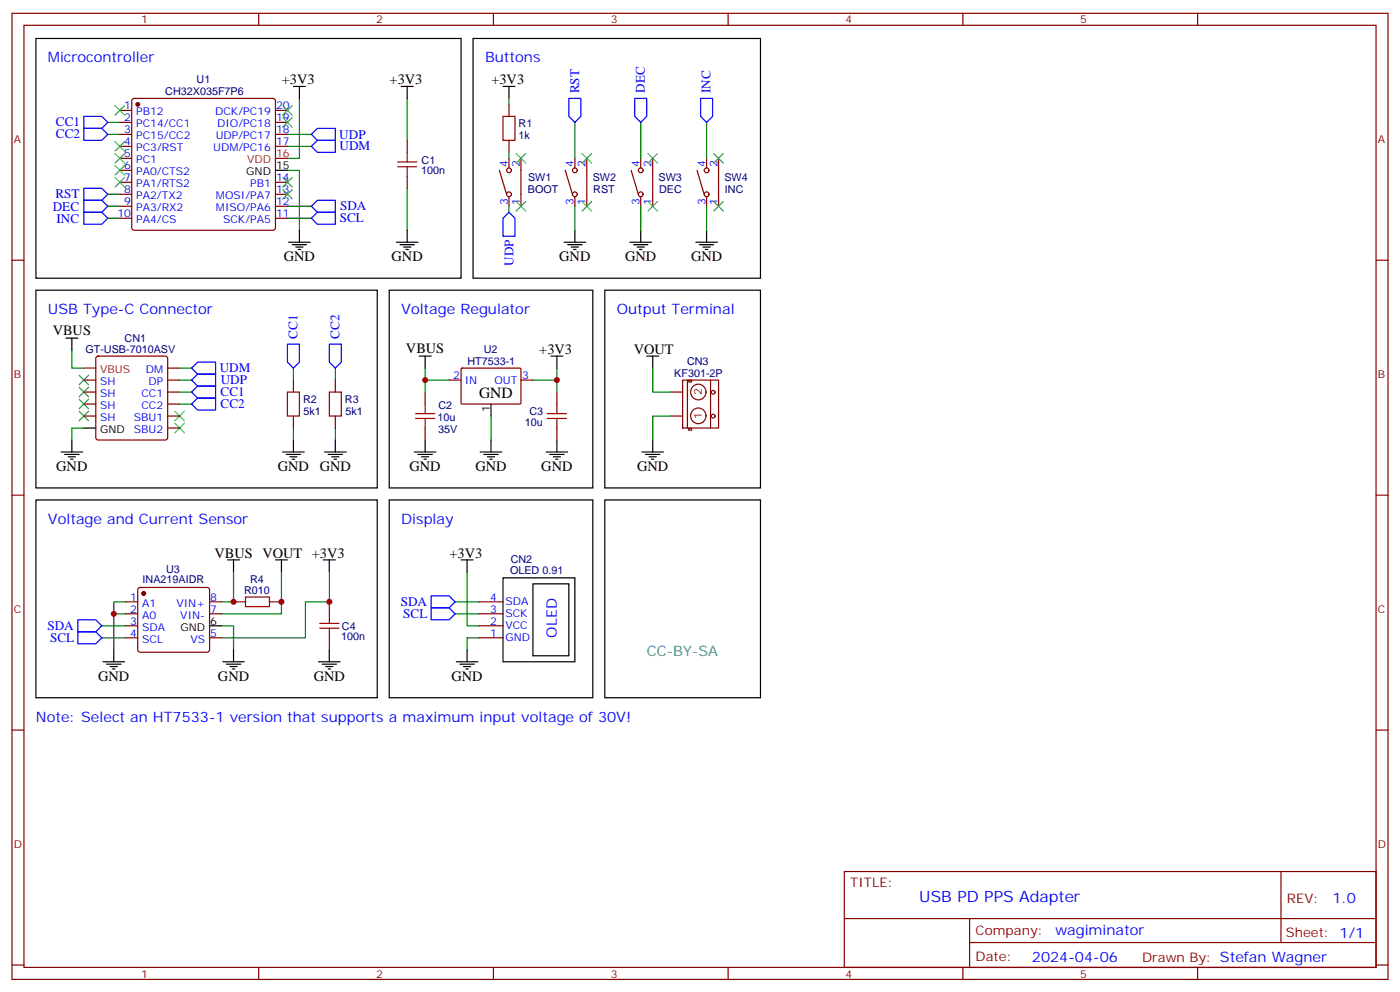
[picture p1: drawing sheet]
<svg xmlns="http://www.w3.org/2000/svg" width="412mm" height="292mm" viewBox="0 0 412 292" stroke-linecap="round" stroke-linejoin="round" font-family="sans-serif">
<g fill="none" stroke="#870000" stroke-width=".35">
<path d="M3.5 3.9h405.4v284.4h-405.4zM7.1 7.4h398.2v277.3h-398.2zM76.2 3.9v3.5M145.3 3.9v3.5M214.5 3.9v3.5M283.6 3.9v3.5M352.8 3.9v3.5M35.3 32.5h3.5M35.3 36h3.5M35.3 39.5h3.5M39 29.2l.5-.2h40.9l.5 .2 .2 .5v37.4l-.2 .5-.5 .2h-40.9l-.5-.3-.2-.4v-37.4zM81.1 32.5h3.6"/>
<path d="M81.1 36h3.6M81.1 39.5h3.6M149.9 30.7v3.6M35.3 43.1h3.5M35.3 46.6h3.5M35.3 50.1h3.5M35.3 53.7h3.5M35.3 57.2h3.5M81.1 43.1h3.6M81.1 53.7h3.6M81.1 57.2h3.6M119.9 41.3v3.5"/>
<path d="M119.9 51.9v3.5M147.1 50.1l2.1 7.1M149.9 41.3v3.5M149.9 46.6v2.8M149.9 57.9v2.8M153.5 46.6v14.1M166.5 50.1l2.1 7.1M169.3 46.6v2.8M169.3 57.9v2.8M172.9 46.6v14.1M185.9 50.1l2.1 7.1M188.7 46.6v2.8"/>
<path d="M188.7 57.9v2.8M192.3 46.6v14.1M205.3 50.1l2.1 7.1M208.1 46.6v2.8M208.1 57.9v2.8M211.7 46.6v14.1M3.5 76.6h3.6M35.3 60.7h3.5M35.3 64.2h3.5M81.1 60.7h3.6M81.1 64.2h3.6M405.3 76.6h3.6"/>
<path d="M24.7 111.9h3.5M24.7 118.9h3.5M24.7 115.4h3.5M28.5 105l.4-.2h19.8l.5 .2 .2 .5v23.3l-.2 .5-.5 .2h-19.8l-.5-.2-.2-.5v-23.3zM49.4 111.9h3.5M49.4 118.9h3.5M49.4 108.3h3.5M49.4 115.4h3.5M86.4 111.9v3.5M98.8 111.9v3.5M125.2 115.4v3.5M132.3 111.9h3.5"/>
<path d="M135.9 108.5l.3-.2 17.1 .1 .2 .3-.1 10-.3 .2h-17.1l-.2-.3zM153.5 111.9h3.5M164 115.4v3.5M201.1 111.9h10.6v14.1h-10.6zM202.5 111.9v14.1M202.9 111.9h.8v.5h-.8zM209.3 111.8v14.2M24.7 122.4h3.5M49.4 122.4h3.5M49.4 126h3.5M86.4 122.4v3.6M98.8 122.4v3.6"/>
<path d="M125.2 126v3.5M164 126v3.5M202.9 126.1h.8v.5h-.8zM3.5 145.7h3.6M405.3 145.7h3.6M37 177.1h3.6M40.8 173.1l.5-.2h19.7l.5 .2 .2 .5v17.6l-.2 .5-.5 .2h-19.7l-.5-.2-.2-.5v-17.6zM61.7 177.1h3.6M68.8 177.1h3.5M79.4 177.1h3.5M97 177.1v3.6M141.1 177.1h7.1"/>
<path d="M37 180.7h3.6M37 184.2h3.6M37 187.7h3.6M61.7 180.7h3.6M61.7 187.7h3.6M97 187.7v3.5M141.1 180.7h7.1M141.1 184.2h7.1M141.1 187.7h7.1M3.5 214.9h3.6M405.3 214.9h3.6M248.7 256.5h156.6v28.2h-156.6z"/>
<path d="M377.3 256.5v20.9M248.7 270.4h156.5M285.6 277.4h119.6M285.6 270.4v14.1M3.5 284h3.6M76.2 284.7v3.6M145.3 284.7v3.6M214.5 284.7v3.6M283.6 284.7v3.6M352.8 284.7v3.6M405.3 284h3.6"/>
<circle cx="149.9" cy="50.1" r=".71"/>
<circle cx="149.9" cy="57.2" r=".71"/>
<circle cx="169.3" cy="50.1" r=".71"/>
<circle cx="169.3" cy="57.2" r=".71"/>
<circle cx="188.7" cy="50.1" r=".71"/>
<circle cx="188.7" cy="57.2" r=".71"/>
<circle cx="208.1" cy="57.2" r=".71"/>
<circle cx="208.1" cy="50.1" r=".71"/>
<circle cx="205.7" cy="115.4" r="2.28"/>
<circle cx="210.1" cy="115.5" r=".56"/>
<circle cx="205.7" cy="122.4" r="2.28"/>
<circle cx="210.1" cy="122.5" r=".56"/>
</g>
<g fill="none" stroke="#000" stroke-width=".35">
<path d="M10.6 11.3h125.2v70.6h-125.2zM139.3 11.3h84.7v70.6h-84.7zM86.4 25.4h3.6M88.2 25.4v3.6M118.2 25.4h3.5M119.9 25.4v3.6M148.2 25.4h3.5M149.9 25.4v3.6M81.1 50.1h3.6M85 71.3h6.4M86.1 72h4.2M87.1 72.7h2.2"/>
<path d="M87.8 73.4h.7M88.2 67.8v3.5M116.8 71.3h6.3M117.8 72h4.3M118.9 72.7h2.1M119.6 73.4h.7M119.9 67.8v3.5M166.2 71.3h6.3M167.2 72h4.2M168.3 72.7h2.1M169 73.4h.7M169.3 67.8v3.5"/>
<path d="M185.6 71.3h6.3M186.6 72h4.3M187.7 72.7h2.1M188.4 73.4h.7M188.7 67.8v3.5M205 71.3h6.3M206 72h4.3M207.1 72.7h2.1M207.8 73.4h.7M208.1 67.8v3.5M10.6 85.4h100.5v58.2h-100.5zM19.4 99.5h3.5"/>
<path d="M21.2 99.5v3.5M114.7 85.4h59.9v58.2h-59.9zM178.2 85.4h45.8v58.2h-45.8zM123.5 104.8h3.5M125.2 104.8v3.5M144.6 118.9v3.5M162.3 104.8h3.5M164 104.8v3.5M190.5 104.8h3.5M192.3 104.8v3.5M18 133h6.3M19 133.7h4.3"/>
<path d="M20.1 134.4h2.1M20.8 135.1h.7M21.2 129.5v3.5M24.7 126h3.5M83.3 133h6.3M84.3 133.7h4.2M85.4 134.4h2.1M86.1 135.1h.7M86.4 129.5v3.5M95.6 133h6.4M96.7 133.7h4.2M97.7 134.4h2.1"/>
<path d="M98.4 135.1h.7M98.8 129.5v3.5M122.1 133h6.3M123.1 133.7h4.3M124.2 134.4h2.1M124.9 135.1h.7M125.2 129.5v3.5M141.5 133h6.3M142.5 133.7h4.3M143.6 134.4h2.1M144.3 135.1h.7M144.6 129.5v3.5"/>
<path d="M160.9 133h6.3M161.9 133.7h4.3M163 134.4h2.1M163.7 135.1h.7M164 129.5v3.5M189.1 133h6.3M190.1 133.7h4.3M191.2 134.4h2.1M191.9 135.1h.7M192.3 129.5v3.5M10.6 147.1h100.5v58.3h-100.5zM114.7 147.1h59.9v58.3h-59.9z"/>
<path d="M178.2 147.1h45.8v58.3h-45.8zM67 164.8h3.6M68.8 164.8v3.5M81.1 164.8h3.6M82.9 164.8v3.5M95.2 164.8h3.6M97 164.8v3.5M135.8 164.8h3.5M137.6 164.8v3.5M148.2 170.1h21.1v24.7h-21.1zM157 171.8h10.6v21.2h-10.6zM30.3 194.8h6.4"/>
<path d="M31.4 195.5h4.2M32.5 196.2h2.1M33.2 196.9h.7M33.5 191.2v3.6M61.7 184.2h3.6M65.6 194.8h6.4M66.7 195.5h4.2M67.7 196.2h2.1M68.4 196.9h.7M68.8 191.2v3.6M93.8 194.8h6.4M94.9 195.5h4.2"/>
<path d="M96 196.2h2.1M96.7 196.9h.7M97 191.2v3.6M134.4 194.8h6.4M135.5 195.5h4.2M136.5 196.2h2.1M137.2 196.9h.7M137.6 191.2v3.6"/>
</g>
<g fill="none" stroke="#008700" stroke-width=".35">
<path d="M31.7 39.5h3.6M31.7 36h3.6M84.7 39.5h7M88.2 29v17.6h-3.5M119.9 29v12.3M149.9 29v1.7M169.3 36v10.6M188.7 36v10.6M208.1 36v10.6M31.7 57.2h3.6M84.7 50.1h3.5v17.7M84.7 43.1h7"/>
<path d="M119.9 55.4v12.4M149.9 44.8v1.8M31.7 64.2h3.6M31.7 60.7h3.6M84.7 64.2h7M84.7 60.7h7M149.9 60.7v1.8M169.3 60.7v7.1M188.7 60.7v7.1M208.1 60.7v7.1M21.2 103v5.3h3.5M52.9 111.9h3.5"/>
<path d="M52.9 118.9h3.5M52.9 115.4h3.5M52.9 108.3h3.5M86.4 108.3v3.6M98.8 108.3v3.6M125.2 111.9h7.1M125.2 108.3v7.1M157 111.9h7M164 108.3v7.1M192.3 108.3v7.1h5.3M24.7 126h-3.5v3.5M86.4 126v3.5"/>
<path d="M98.8 126v3.5M144.6 122.4v7.1M197.6 122.4h-5.3v7.1M37 177.1h-3.5v14.1M68.8 168.3v8.8h-3.5M82.9 168.3v12.4h-17.6M97 168.3v8.8h-7v10.6h-24.7M134.1 177.1h7M137.6 168.3v15.9h3.5M30 187.7h7M30 184.2h7M33.5 180.7h3.5"/>
<path d="M65.3 184.2h3.5v7M134.1 180.7h7M141.1 187.7h-3.5v3.5"/>
</g>
<g fill="none" stroke="#00f" stroke-width=".35">
<path d="M24.7 37.8h5.3l1.7 1.7-1.7 1.8h-5.3zM24.7 34.3h5.3l1.7 1.7-1.7 1.8h-5.3zM91.7 39.5l1.8-1.7h5.3v3.5h-5.3zM167.6 29h3.5v5.3l-1.8 1.7-1.7-1.7zM187 29h3.5v5.3l-1.8 1.7-1.7-1.7zM206.4 29h3.5v5.3l-1.8 1.7-1.7-1.7zM24.7 55.4h5.3l1.7 1.8-1.7 1.7h-5.3zM24.7 58.9h5.3l1.7 1.8-1.7 1.8h-5.3zM91.7 43.1l1.8-1.8h5.3v3.5h-5.3zM24.7 62.5h5.3l1.7 1.7-1.7 1.8h-5.3zM91.7 60.7l1.8-1.8h5.3v3.6h-5.3zM91.7 64.2l1.8-1.7h5.3v3.5h-5.3z"/>
<path d="M149.9 62.5l1.8 1.7v5.3h-3.5v-5.3zM56.4 118.9l1.8-1.7h5.3v3.5h-5.3zM56.4 115.4l1.8-1.8h5.3v3.6h-5.3zM56.4 111.9l1.8-1.8h5.3v3.5h-5.3zM56.4 108.3l1.8-1.7h5.3v3.5h-5.3zM84.7 101.3h3.5v5.3l-1.8 1.7-1.7-1.7zM97 101.3h3.5v5.3l-1.7 1.7-1.8-1.7zM127 178.9h5.3l1.8 1.8-1.8 1.7h-5.3zM127 175.4h5.3l1.8 1.7-1.8 1.8h-5.3zM22.9 185.9h5.3l1.8 1.8-1.8 1.8h-5.3zM22.9 182.4h5.3l1.8 1.8-1.8 1.7h-5.3z"/>
</g>
<g fill="none" stroke="#a10000" stroke-width=".35">
<path d="M148.2 34.3h3.5v7h-3.5zM117.1 49.1h5.7M117.1 47.7h5.7M119.9 44.8v2.9M119.9 49.1v2.8M84.7 115.4h3.5v7h-3.5zM97 115.4h3.5v7h-3.5zM125.2 118.9v2.8M164 118.9v2.8M122.4 121.7h5.7M122.4 123.2h5.7M125.2 123.2v2.8"/>
<path d="M161.2 121.7h5.7M161.2 123.2h5.7M164 123.2v2.8M72.3 175.7h7.1v2.8h-7.1zM94.2 184.9h5.6M94.2 183.5h5.6M97 180.7v2.8M97 184.9v2.8"/>
</g>
<g fill="#870000" stroke="#870000" stroke-width=".35">
<circle cx="40.6" cy="30.7" r=".53"/>
<circle cx="42.3" cy="174.7" r=".53"/>
</g>
<path d="M81.1 46.6h3.6M24.7 108.3h3.5" fill="none" stroke="#f00" stroke-width=".35"/>
<g fill="none" stroke="#3c3" stroke-width=".35">
<path d="M33.9 31.1l2.8 2.8M36.7 31.1l-2.8 2.8M83.3 31.1l2.8 2.8M83.3 34.6l2.8 2.8M86.1 31.1l-2.8 2.8M86.1 34.6l-2.8 2.8M33.9 41.7l2.8 2.8M33.9 45.2l2.8 2.8M33.9 48.7l2.8 2.8M33.9 52.2l2.8 2.9M36.7 41.7l-2.8 2.8M36.7 45.2l-2.8 2.8"/>
<path d="M36.7 48.7l-2.8 2.8M36.7 52.2l-2.8 2.9M83.3 52.2l2.8 2.9M83.3 55.8l2.8 2.8M86.1 52.2l-2.8 2.9M86.1 55.8l-2.8 2.8M152 45.2l2.9 2.8M152 59.3l2.9 2.8M154.9 45.2l-2.9 2.8M154.9 59.3l-2.9 2.8M171.4 59.3l2.9 2.8M171.4 45.2l2.9 2.8"/>
<path d="M174.3 59.3l-2.9 2.8M174.3 45.2l-2.9 2.8M190.9 59.3l2.8 2.8M190.9 45.2l2.8 2.8M193.7 59.3l-2.8 2.8M193.7 45.2l-2.8 2.8M210.3 59.3l2.8 2.8M210.3 45.2l2.8 2.8M213.1 59.3l-2.8 2.8M213.1 45.2l-2.8 2.8M23.3 117.5l2.8 2.8M23.3 114l2.8 2.8"/>
<path d="M23.3 110.5l2.8 2.8M26.1 117.5l-2.8 2.8M26.1 114l-2.8 2.8M26.1 110.5l-2.8 2.8M23.3 121l2.8 2.9M26.1 121l-2.8 2.9M51.5 124.6l2.8 2.8M51.5 121l2.8 2.9M54.3 124.6l-2.8 2.8M54.3 121l-2.8 2.9"/>
</g>
<path d="M197.6 115.4h3.5M197.6 122.4h3.5" fill="none" stroke="#800000" stroke-width=".35"/>
<g fill="#c00">
<circle cx="125.2" cy="111.9" r=".88"/>
<circle cx="164" cy="111.9" r=".88"/>
<circle cx="33.5" cy="180.7" r=".88"/>
<circle cx="68.8" cy="177.1" r=".88"/>
<circle cx="82.9" cy="177.1" r=".88"/>
<circle cx="97" cy="177.1" r=".88"/>
</g>
<text font-size="4.6" x="141.1" y="117.2">GND</text>
<text font-size="4.6" fill="#00f" x="270.8" y="265.5">USB PD PPS Adapter</text>
<g font-size="4.2" fill="#00f">
<text x="14.1" y="18.4">Microcontroller</text>
<text x="142.9" y="18.4">Buttons</text>
<text x="14.1" y="92.5">USB Type-C Connector</text>
<text x="118.2" y="92.5">Voltage Regulator</text>
<text x="181.7" y="92.5">Output Terminal</text>
<text x="14.1" y="154.2">Voltage and Current Sensor</text>
<text x="118.2" y="154.2">Display</text>
<text x="164" y="187.7" transform="rotate(-90 164 187.7)">OLED</text>
<text x="10.6" y="212.4">Note: Select an HT7533-1 version that supports a maximum input voltage of 30V!</text>
<text x="392.5" y="265.8">1.0</text>
<text x="310.9" y="275.3">wagiminator</text>
<text x="304" y="283.1">2024-04-06</text>
</g>
<g font-size="4.2">
<text x="83" y="24.8">+3V3</text>
<text x="114.8" y="24.8">+3V3</text>
<text x="144.7" y="24.8">+3V3</text>
<text x="83.6" y="76.9">GND</text>
<text x="115.4" y="76.9">GND</text>
<text x="164.7" y="76.9">GND</text>
<text x="184.1" y="76.9">GND</text>
<text x="203.6" y="76.9">GND</text>
<text x="15.5" y="98.7">VBUS</text>
<text x="119.6" y="104">VBUS</text>
<text x="158.9" y="104.1">+3V3</text>
<text x="186.7" y="104.1">VOUT</text>
<text x="16.6" y="138.7">GND</text>
<text x="81.8" y="138.7">GND</text>
<text x="94.2" y="138.7">GND</text>
<text x="120.6" y="138.7">GND</text>
<text x="140.1" y="138.7">GND</text>
<text x="159.5" y="138.7">GND</text>
<text x="187.7" y="138.7">GND</text>
<text x="63.2" y="164.1">VBUS VOUT +3V3</text>
<text x="132.4" y="164.1">+3V3</text>
<text x="28.9" y="200.4">GND</text>
<text x="64.2" y="200.4">GND</text>
<text x="92.4" y="200.4">GND</text>
<text x="133" y="200.4">GND</text>
</g>
<text font-size="4.2" fill="#0099b0" x="190.5" y="193">CC-BY-SA</text>
<g font-size="3.9" fill="#00f">
<text x="170.6" y="27.5" transform="rotate(-90 170.6 27.5)">RST</text>
<text x="189.9" y="27.3" transform="rotate(-90 189.9 27.3)">DEC</text>
<text x="209.3" y="27.4" transform="rotate(-90 209.3 27.4)">INC</text>
<text x="16.5" y="40.7">CC2</text>
<text x="16.5" y="37.2">CC1</text>
<text x="100" y="40.8">UDP</text>
<text x="100" y="44.3">UDM</text>
<text x="16.3" y="58.3">RST</text>
<text x="15.6" y="62">DEC</text>
<text x="16.6" y="65.5">INC</text>
<text x="100.1" y="65.4">SCL</text>
<text x="100.2" y="61.9">SDA</text>
<text x="151.2" y="78.2" transform="rotate(-90 151.2 78.2)">UDP</text>
<text x="87.7" y="99.8" transform="rotate(-90 87.7 99.8)">CC1</text>
<text x="100" y="99.8" transform="rotate(-90 100 99.8)">CC2</text>
<text x="64.7" y="109.6">UDM</text>
<text x="65" y="113.1">UDP</text>
<text x="65" y="116.6">CC1</text>
<text x="65" y="120.1">CC2</text>
<text x="118" y="178.3">SDA</text>
<text x="14" y="185.4">SDA</text>
<text x="118.8" y="181.9">SCL</text>
<text x="14.7" y="188.9">SCL</text>
</g>
<g font-size="3.9" fill="#800">
<text x="250.5" y="261.1">TITLE:</text>
<text x="379.1" y="265.8">REV:</text>
<text x="287.4" y="275.3">Company:</text>
<text x="378.7" y="275.9">Sheet: 1/1</text>
<text x="287.4" y="283">Date:</text>
<text x="336.4" y="283.1">Drawn By: Stefan Wagner</text>
</g>
<g font-size="3.2" fill="#800">
<text x="41.6" y="6.9">1</text>
<text x="110.8" y="6.9">2</text>
<text x="179.9" y="6.9">3</text>
<text x="249.1" y="6.9">4</text>
<text x="318.2" y="6.9">5</text>
<text x="4.1" y="42">A</text>
<text x="405.9" y="42">A</text>
<text x="4.1" y="111.2">B</text>
<text x="405.9" y="111.2">B</text>
<text x="206.7" y="116.3" transform="rotate(-90 206.7 116.3)">2</text>
<text x="206.7" y="123.4" transform="rotate(-90 206.7 123.4)">1</text>
<text x="4.1" y="180.3">C</text>
<text x="405.9" y="180.3">C</text>
<text x="4.1" y="249.4">D</text>
<text x="405.9" y="249.4">D</text>
<text x="41.6" y="287.7">1</text>
<text x="110.8" y="287.7">2</text>
<text x="179.9" y="287.7">3</text>
<text x="249.1" y="287.7">4</text>
<text x="318.2" y="287.7">5</text>
</g>
<g font-size="3.2" fill="#000080">
<text x="48.7" y="28">CH32X035F7P6</text>
<text x="57.9" y="24.5">U1</text>
<text x="152.7" y="41">1k</text>
<text x="152.8" y="37.5">R1</text>
<text x="124.1" y="51.3">100n</text>
<text x="124.2" y="48.1">C1</text>
<text x="155.5" y="53.4">SW1</text>
<text x="174.6" y="53.4">SW2</text>
<text x="194" y="53.4">SW3</text>
<text x="213.4" y="53.4">SW4</text>
<text x="155.5" y="56.9">BOOT</text>
<text x="174.7" y="56.9">RST</text>
<text x="194.1" y="56.9">DEC</text>
<text x="213.6" y="56.9">INC</text>
<text x="36.7" y="100.6">CN1</text>
<text x="25.2" y="103.8">GT-USB-7010ASV</text>
<text x="137.7" y="107.3">HT7533-1</text>
<text x="142.5" y="103.9">U2</text>
<text x="202.4" y="107.4">CN3</text>
<text x="198.6" y="110.9">KF301-2P</text>
<text x="89.3" y="118.6">R2</text>
<text x="101.6" y="118.6">R3</text>
<text x="89.4" y="122.1">5k1</text>
<text x="101.8" y="122.1">5k1</text>
<text x="128.8" y="123.9">10u</text>
<text x="129.1" y="120.4">C2</text>
<text x="154.6" y="125.3">10u</text>
<text x="155.9" y="122.1">C3</text>
<text x="129.1" y="127.4">35V</text>
<text x="150.4" y="165.8">CN2</text>
<text x="42" y="171.5">INA219AIDR</text>
<text x="49" y="168.6">U3</text>
<text x="73.7" y="171.5">R4</text>
<text x="150.3" y="169">OLED 0.91</text>
<text x="71.9" y="174.7">R010</text>
<text x="100.7" y="185.3">C4</text>
<text x="100.5" y="188.5">100n</text>
</g>
<g font-size="3.2" fill="#00f">
<text x="36.6" y="32.1">1</text>
<text x="36.6" y="35.7">2</text>
<text x="40.1" y="33.9">PB12</text>
<text x="63.4" y="33.9">DCK/PC19</text>
<text x="81.3" y="35.7">19</text>
<text x="81.3" y="32.1">20</text>
<text x="36.6" y="39.2">3</text>
<text x="40.1" y="37.4">PC14/CC1</text>
<text x="40.1" y="41">PC15/CC2</text>
<text x="63.5" y="41">UDP/PC17</text>
<text x="64" y="37.4">DIO/PC18</text>
<text x="81.3" y="39.2">18</text>
<text x="36.6" y="42.7">4</text>
<text x="36.6" y="46.2">5</text>
<text x="40.1" y="44.5">PC3/RST</text>
<text x="62.8" y="44.5">UDM/PC16</text>
<text x="81.3" y="42.7">17</text>
<text x="36.6" y="49.8">6</text>
<text x="36.6" y="53.3">7</text>
<text x="40.1" y="48">PC1</text>
<text x="40.1" y="51.5">PA0/CTS2</text>
<text x="81.3" y="53.3">14</text>
<text x="149.6" y="49.1" transform="rotate(-90 149.6 49.1)">4</text>
<text x="153.1" y="49.1" transform="rotate(-90 153.1 49.1)">2</text>
<text x="169" y="49.1" transform="rotate(-90 169 49.1)">4</text>
<text x="172.5" y="49.1" transform="rotate(-90 172.5 49.1)">2</text>
<text x="188.4" y="49.1" transform="rotate(-90 188.4 49.1)">4</text>
<text x="191.9" y="49.1" transform="rotate(-90 191.9 49.1)">2</text>
<text x="207.8" y="49.1" transform="rotate(-90 207.8 49.1)">4</text>
<text x="211.3" y="49.1" transform="rotate(-90 211.3 49.1)">2</text>
<text x="36.6" y="56.8">8</text>
<text x="40.1" y="55.1">PA1/RTS2</text>
<text x="40.1" y="58.6">PA2/TX2</text>
<text x="63.6" y="58.6">MOSI/PA7</text>
<text x="73.7" y="55.1">PB1</text>
<text x="81.3" y="56.8">13</text>
<text x="34.6" y="63.9">10</text>
<text x="36.6" y="60.4">9</text>
<text x="40.1" y="62.1">PA3/RX2</text>
<text x="40.1" y="65.7">PA4/CS</text>
<text x="63.6" y="62.1">MISO/PA6</text>
<text x="65.7" y="65.7">SCK/PA5</text>
<text x="81.3" y="63.9">11</text>
<text x="81.3" y="60.4">12</text>
<text x="149.6" y="60.3" transform="rotate(-90 149.6 60.3)">3</text>
<text x="153.1" y="60.3" transform="rotate(-90 153.1 60.3)">1</text>
<text x="169" y="60.3" transform="rotate(-90 169 60.3)">3</text>
<text x="172.5" y="60.3" transform="rotate(-90 172.5 60.3)">1</text>
<text x="188.4" y="60.3" transform="rotate(-90 188.4 60.3)">3</text>
<text x="191.9" y="60.3" transform="rotate(-90 191.9 60.3)">1</text>
<text x="207.8" y="60.3" transform="rotate(-90 207.8 60.3)">3</text>
<text x="211.3" y="60.3" transform="rotate(-90 211.3 60.3)">1</text>
<text x="29.5" y="113.3">SH</text>
<text x="43" y="109.7">DM</text>
<text x="43.7" y="113.3">DP</text>
<text x="133.5" y="111.5">2</text>
<text x="136.9" y="112.9">IN</text>
<text x="145.6" y="112.9">OUT</text>
<text x="153.8" y="111.5">3</text>
<text x="29.5" y="116.8">SH</text>
<text x="41.6" y="116.8">CC1</text>
<text x="29.5" y="120.3">SH</text>
<text x="29.5" y="123.9">SH</text>
<text x="39.4" y="123.9">SBU1</text>
<text x="41.6" y="120.3">CC2</text>
<text x="39.4" y="127.4">SBU2</text>
<text x="38.4" y="176.8">1</text>
<text x="41.9" y="178.5">A1</text>
<text x="52" y="178.5">VIN+</text>
<text x="61.9" y="176.8">8</text>
<text x="144.4" y="176.8">4</text>
<text x="148.9" y="178.2">SDA</text>
<text x="38.4" y="180.3">2</text>
<text x="38.4" y="183.8">3</text>
<text x="41.9" y="182.1">A0</text>
<text x="41.9" y="185.6">SDA</text>
<text x="53.1" y="182.1">VIN-</text>
<text x="61.9" y="180.3">7</text>
<text x="144.4" y="183.8">2</text>
<text x="144.4" y="180.3">3</text>
<text x="148.9" y="185.2">VCC</text>
<text x="148.9" y="181.7">SCK</text>
<text x="38.4" y="187.4">4</text>
<text x="41.9" y="189.1">SCL</text>
<text x="56.1" y="189.1">VS</text>
<text x="61.9" y="187.4">5</text>
<text x="144.4" y="187.4">1</text>
<text x="148.9" y="188.8">GND</text>
</g>
<g font-size="3.2" fill="#f00">
<text x="81.3" y="46.2">16</text>
<text x="72.8" y="48">VDD</text>
<text x="29.5" y="109.7">VBUS</text>
</g>
<g font-size="3.2">
<text x="72.6" y="51.5">GND</text>
<text x="81.3" y="49.8">15</text>
<text x="144.3" y="121.3" transform="rotate(-90 144.3 121.3)">1</text>
<text x="29.5" y="127.4">GND</text>
<text x="53.1" y="185.6">GND</text>
<text x="61.9" y="183.8">6</text>
</g>
</svg>
